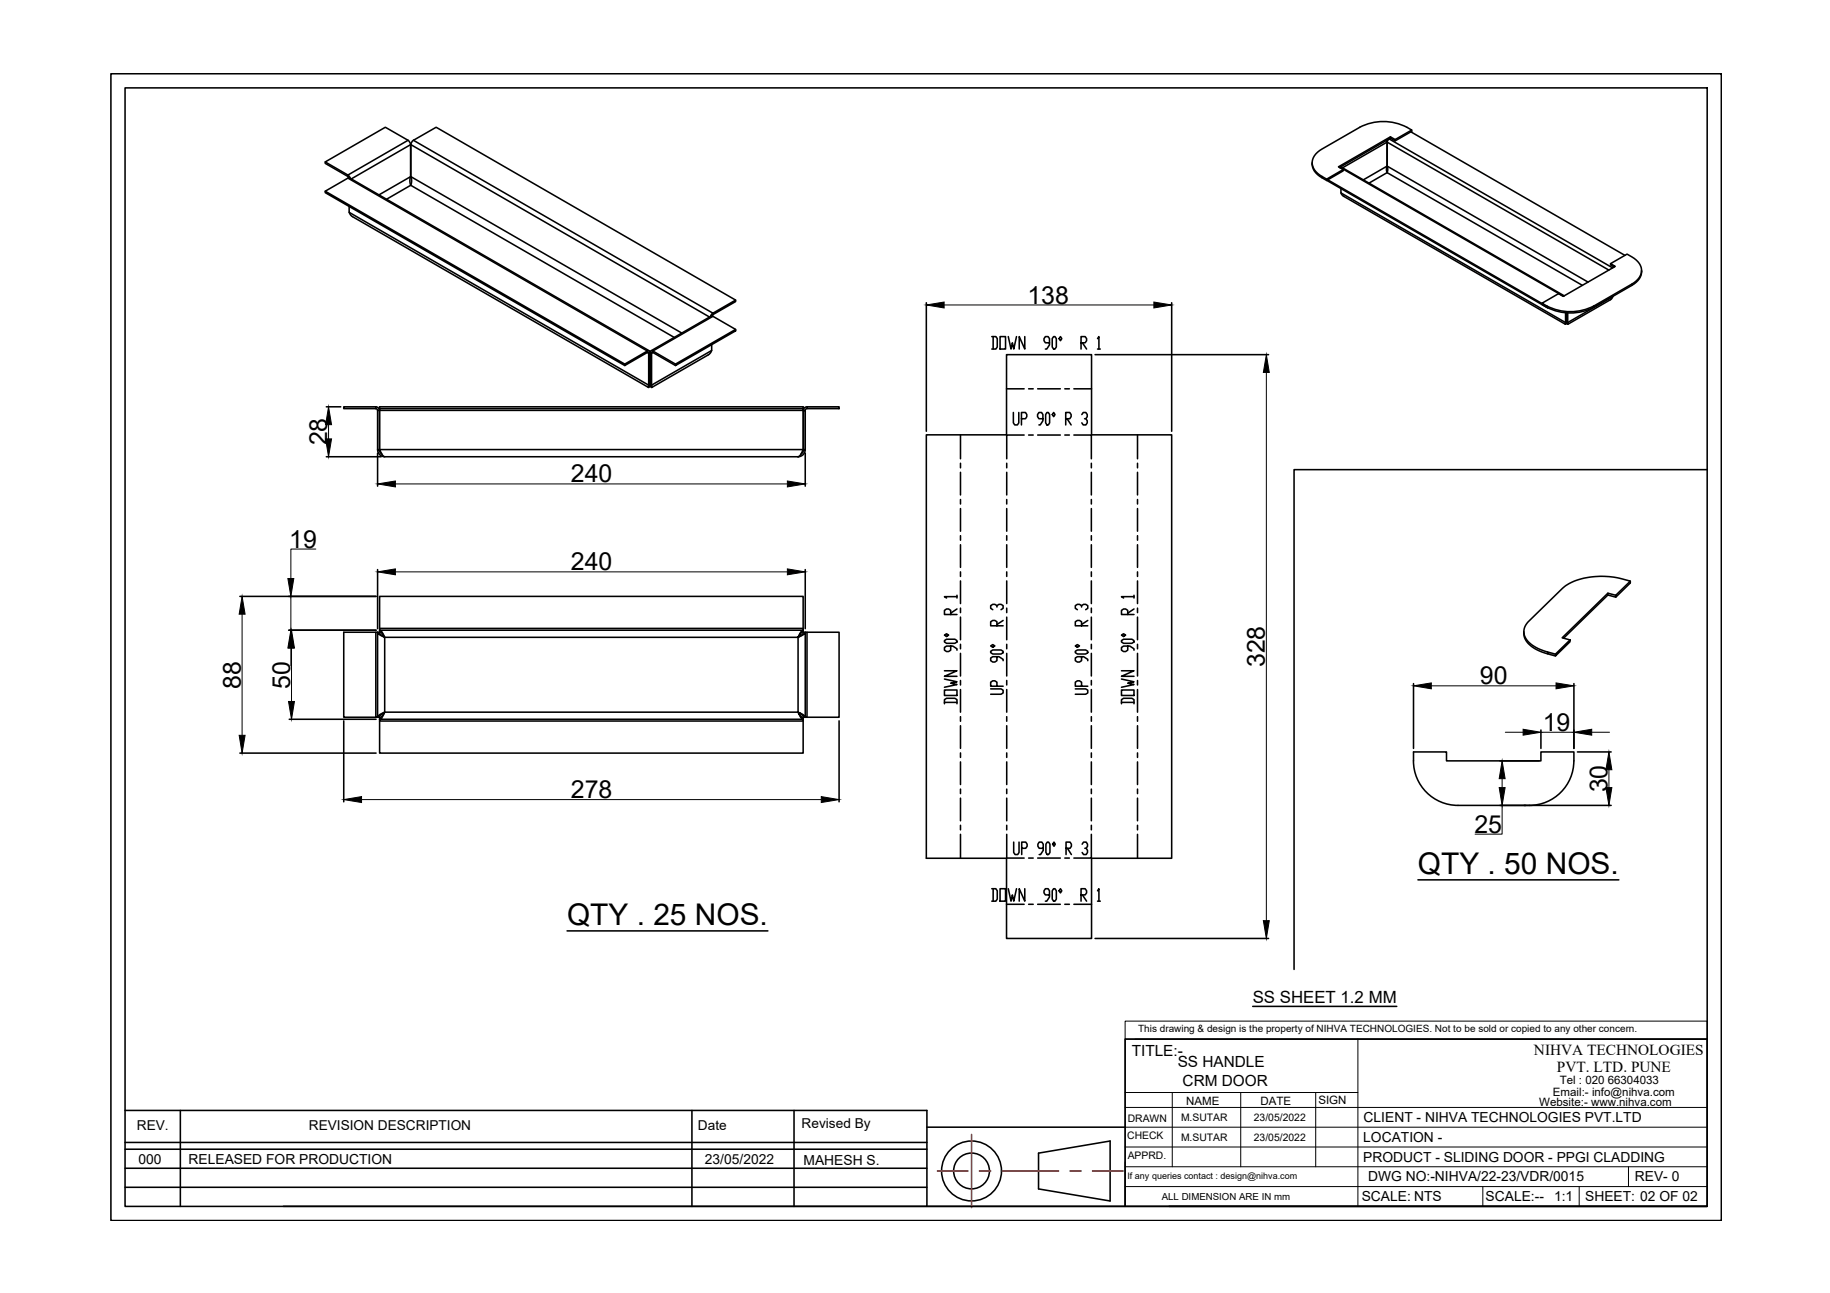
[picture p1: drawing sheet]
<svg xmlns="http://www.w3.org/2000/svg" width="297mm" height="210mm" viewBox="0 0 297 210" stroke-linecap="round" stroke-linejoin="round" font-family="sans-serif">
<!-- layer: 0 -->
<g fill="none" stroke="#000" stroke-width=".25">
<path d="M18 12h261.4v186.1h-261.4zM20.3 14.3h256.8v181.5h-256.8zM52.8 31l3.7-2.1 48.6 28.1M52.8 26.3v.2l3.7 2.1v-.2M56.5 28.6l.1 .3M56.5 28.4l.3 .5M56.5 28.9h.3l48.6 28M56.7 33.5v1l48.6 28-.1 .4 .3-.2M56.7 34.5l.5 .7 48 27.7M62.7 32.3l4-2.2 42.7 24.7M66.2 22.8l.2 .2 .2 .5M66.2 22.8l-3.7-2.1-9.7 5.6 3.7 2.1"/>
<path d="M66.2 22.8l-9.7 5.6M66.6 28.7a1.95 1.95 0 0 0 .1 1.4 1.87 1.87 0 0 0 0-1.4M66.6 23.5v5.2l-5.1 2.9M66.6 23.5l-9.6 5.5M66.7 23.5v5.2l44 25.4M66.7 23.5l48.5 28M67.1 22.8l-.2 .2-.2 .5M67.1 22.8l3.7-2.1 48.6 28M67.1 22.8l48.6 28M213 26.4a2.58 2.58 0 0 0 1.6 2.5M214.6 28.6v.3l36.6 21.1M215.3 29.1l2.7-1.6v.2l-2.7 1.6z"/>
<path d="M215.5 29.2l34.8 20.1M217.5 27.2l.2-.1 36.2 20.9M217.5 27.2l36.3 20.9M217.6 27.1h.1M217.7 30.6v.7l36.4 21.1v.2l.2-.1v-.2l-.1 .2 .1-.2M217.7 31.3l.4 .5 36 20.8M217.7 27l.1 .2M222.2 29.7l2.9-1.7 31.7 18.3M225 22.8l.1 .3M225.1 23.1l-.1 4.5 .1 .4 .2-.4-.1-.6M225.1 23.1l-7.2 4.1M225.1 27l-3.8 2.2"/>
<path d="M225.2 23.1v3.9M225.2 23.1l35.9 20.7M225.2 27l32.6 18.8M225.5 22.6l-.3 .5M225.7 22.2v.2l-8.2 4.8M226.5 22.7l-.8-.5-8.4 4.9 .7 .4M226.5 22.7l2.6-1.6a8.3 8.3 0 0 0-8.4-.4l-6.1 3.5a2.33 2.33 0 0 0-1.3 3.3l.9 .9 1.1 .7M226.5 22.9l-.8-.5-.2 .2 36.3 20.9M229 21.4l34.7 20.1M229.1 21.1v.2l-2.6 1.6v-.2M101.4 59.1l3.7-2.1v.2l-3.7 2.1zM101.4 59.1l-48.6-28.1v.3l48.6 28"/>
<path d="M105.1 57h.3l.1 .2M105.3 57.3l-.2-.1 .2 .1M105.3 57.3l.2-.1v5.2l-.2 .1zM105.5 57.2v5.2l.3 .1v-5.2M105.5 57.2l.3 .1M105.6 57.2l.1-.2h.3l3.6 2.1M105.8 57.2h.2l-.2 .1zM109.6 59.1l9.8-5.6v.2l-9.8 5.6zM115 57.6l-9.2 5.3M115.4 51.3h.3M115.4 51.3l-9.7 5.6M115.5 56v.9l-9.7 5.6v.4l-.3-.2"/>
<path d="M115.5 56.9l-.2 .4-.3 .3M115.7 50.8l-.4 .6M115.7 50.8l3.7-2.1v.3l-3.7 2.1M115.7 50.8v.3M115.7 51.1l-.2 .2M119.4 53.5l-3.7-2.1-9.7 5.6v.2l3.6 2.1M150.4 49.1v20.9M161 54.6h.6l.3 .4v1.3l-.3 .4h-.6M161.2 54.6v2.1M162.3 54.6h.9v2.1h-.9zM163.7 54.6l.4 2.1 .2-1.1 .2 1.1 .5-2.1M166.3 54.6v2.1l-.9-2.1v2.1"/>
<path d="M170.3 55.6h-.6l-.2-.3v-.3l.2-.4h.4l.2 .4v1l-.4 .7h-.2M171 54.6h.2l.3 .4v1.3l-.3 .4h-.2l-.2-.4v-1.3zM172.1 54.6l.2 .4-.2 .3-.2-.3zM175.5 55.6h.6l.3-.3v-.3l-.3-.4h-.6v2.1M175.7 55.6l.7 1.1M177.7 57.6h28.2M178.1 55l.3-.4v2.1M178.1 56.7h.5M190.2 49.1v20.9M250.3 49.2v.2l.8 .5M251.1 49.7l-.8-.5 2.7-1.5 .7 .4 8.5-4.9-.8-.4 2.7-1.5 .8 .4a2.32 2.32 0 0 1 1.2 3.3l-.5 .6-.7 .5-6.2 3.6M251.1 49.7v.2"/>
<path d="M251.1 49.7a8.3 8.3 0 0 0 7.6 0M251.1 49.9a8.3 8.3 0 0 0 7.6 0M251.2 50h.1M254.1 50.8v1.6l.2-.1v-1.5M254.3 52.5l.2 .1v-.2l7.3-4.3-.3 .5-7 4M254.3 50.8v1.5l.2 .1v-1.6M254.4 52.4l-.1-.1 .1 .2M258.7 49.7v.2M261.4 42.8v.2l.6 .3M264.9 46.1v.2l-6.2 3.6M266.5 43.9a2.56 2.56 0 0 1-1.6 2.4M53 66h2.3"/>
<path d="M53 74.1h8.9M55.8 66h5.2v.3h-5.2zM61 66a.58 .58 0 0 1 .6 .6M61 66.3l.3 .3M61.3 66.6h.3v6.4M61.3 66.6v6.4M61.3 73.6v5.3M61.6 66h68.8v.3h-68.8zM61.6 66.3v.3h68.8v-.3M61.6 73h68.8l-.2 .4a.89 .89 0 0 1-.7 .7h-67.1a1.5 1.5 0 0 1-.8-1.1zM62 73.7l-.3-.3-.1-.4h-.3a1.16 1.16 0 0 0 1.1 1.1M105.5 62.4l-.1 .2 .1-.2 .2 .2-.2-.2v.3"/>
<path d="M130 73.7l.3-.3 .1-.4h.3a1.16 1.16 0 0 1-1.2 1.1M130.4 66.6v6.4M130.4 73v-6.4h.3v6.4M130.7 73.6v5.3M131 66a.58 .58 0 0 0-.6 .6M131 66.3l-.3 .3M131 66h5.2v.3h-5.2zM150.4 70.6h13v-13h13.8v13h13v68.7h-13v13h-13.8v-13h-13zM155.9 70.6v3.9M155.9 75.2v.7M155.9 76.7v3.6M163.4 63.1h2.8"/>
<path d="M163.4 75.2v.7M163.4 76.7v3.6M164.5 67v1.6l.2 .4h.4l.3-.4v-1.6M165.8 68h.7l.2-.4v-.3l-.2-.3h-.7v2M166.2 70.6h-2.8v3.9M167 70.6h.7M167 63.1h.7M168.4 70.6h3.7M168.4 63.1h3.7M169.3 68h-.7l-.2-.4v-.3l.2-.3h.5l.2 .3v1l-.5 .7h-.2M169.9 67h.3l.2 .3v1.3l-.2 .4h-.3l-.2-.4v-1.3zM171 67l.2 .3-.2 .3-.2-.3z"/>
<path d="M172.8 70.6h.8M172.8 63.1h.8M173 68h.6l.3-.4v-.3l-.3-.3h-.6v2M173.2 68l.7 1M174.3 70.6h2.8v3.9M174.3 63.1h2.9M175.6 67.3l.2-.3h.5l.2 .3v.3l-.2 .4h-.3M176.3 68l.2 .3v.3l-.2 .4h-.5l-.2-.4M177.1 75.2v.7M177.1 76.7v3.6M184.6 70.6v3.9M184.6 75.2v.7"/>
<path d="M184.6 76.7v3.6M277.1 76.2h-67.1v81.2M38.9 96.8h22.1M61.3 92.5v9.6M130.7 92.5v9.6M154.3 99.8v-.7l-.3-.2h-.4l-.3 .2v.7h2M155.3 96.9h-2l.3 .2M155.3 98.9l-1 .6M155.3 96.6v.5M155.9 81.1v.7M155.9 82.6v3.6M155.9 87v.7"/>
<path d="M155.9 88.4v3.7M155.9 92.8v.8M155.9 94.3v3.7M155.9 98.7v.8M161.8 98.5v-.2l-.3-.2h-.4l-.3 .2v.5l.3 .2M161.8 98.3l.3-.2h.4l.3 .2v.5l-.3 .2M163.4 81.1v.7M163.4 82.6v3.6M163.4 87v.7M163.4 88.4v3.7M163.4 92.8v.8M163.4 94.3v3.7"/>
<path d="M163.4 98.7v.8M175.6 98.5v-.2l-.4-.2h-.3l-.4 .2v.5l.4 .2M175.6 98.3l.3-.2h.3l.4 .2v.5l-.4 .2M177.1 81.1v.7M177.1 82.6v3.6M177.1 87v.7M177.1 88.4v3.7M177.1 92.8v.8M177.1 94.3v3.7M177.1 98.7v.8M183 99.8v-.7l-.3-.2h-.3l-.4 .2v.7h2.1M184.1 96.9h-2.1l.4 .2"/>
<path d="M184.1 98.9l-1.1 .6M184.1 96.6v.5M184.6 81.1v.7M184.6 82.6v3.6M184.6 87v.7M184.6 88.4v3.7M184.6 92.8v.8M184.6 94.3v3.7M184.6 98.7v.8M261 96.3v.3l-7.2 7M261 96.6l1.3 .3M262.3 96.6l-1.3-.3-7.4 7.2 1.2 .4"/>
<path d="M262.3 96.6l2.3-2.3-1.3-.3a11.9 11.9 0 0 0-9.3 1.2l-5.8 5.6a2.34 2.34 0 0 0 .5 3.9l1 .6 1.5 .5M264.6 94.3v.3l-2.3 2.3v-.3M46.9 102.3h14.1M46.9 116.8h14.1M55.8 117v13.2M61 102.6h-5.2v13.8h5.2M61.3 102.6a1.5 1.5 0 0 0 1.1 .9v12.1l-.7 .5-.1 .3h-.3zM61.6 102h68.8v.3h-68.8v.3l.3 .1 .5 .8h67.1l.1-.3a1.21 1.21 0 0 1 .8-.9v.3l-.4 .2-.5 .7 .7-.5 .2-.4h.6v13.8h-.3v-13.8a.89 .89 0 0 1-.7 .7l-.5 .2v12.1l.7 .4 .2 .4h.3a1.5 1.5 0 0 0-1.2-.8h-67.1l-.1 .2a1.19 1.19 0 0 1-.7 1h68.8v.3h-68.8v-.6l.3-.2 .5-.7-.4 .2a.89 .89 0 0 0-.7 .6h-.3v-13.8h.6l.1 .3 .7 .6-.2-.5a.83 .83 0 0 0-.6-.7zM61.6 117.1v5.2h68.8v-5.2M61.6 102v-5.2h68.8v5.2M129.5 115.6l.5 .6 .4 .3v.3a.85 .85 0 0 1-.6-.7zM131 102.6h5.2v13.8h-5.2"/>
<path d="M136.2 117v13.2M153.3 114.2v-.6l.3-.2h1.4l.3 .2v.6M153.3 112h2v.9h-2zM153.3 110.2l2 .5-1 .2 1 .2-2 .5M153.3 108.9h2l-2 .9h2M153.3 104l.3-.2h1.4l.3 .2v.2l-.3 .2h-1.4l-.3-.2zM153.3 103.1l.3-.2 .4 .2-.4 .2zM153.3 114h2M154.3 104.9v.6l-.3 .3h-.4l-.3-.3v-.4l.3-.2h1.1l.6 .4v.2M155.9 100.2v3.7M155.9 104.6v.7M155.9 106.1v3.6"/>
<path d="M155.9 110.5v.7M155.9 111.9v3.7M155.9 116.3v.8M155.9 117.8v3.7M160.8 111.8h1.7l.3 .2v.5l-.3 .2h-1.7M160.8 105.7l.3-.2h1.4l.3 .2v.2l-.3 .3h-1.4l-.3-.3zM160.8 104.9l.3-.3 .4 .3-.4 .2zM161.8 111.4v-.7l-.3-.2h-.4l-.3 .2v.7h2M161.8 106.6v.7l-.3 .2h-.4l-.3-.2v-.5l.3-.2h1l.7 .4v.3M161.8 101.6v-.7l-.3-.2h-.4l-.3 .2v.7h2M162.8 100.7l-1 .7M163.4 100.2v3.7"/>
<path d="M163.4 104.6v.7M163.4 106.1v3.6M163.4 110.5v.7M163.4 111.9v3.7M163.4 116.3v.8M163.4 117.8v3.7M174.5 111.8h1.7l.4 .2v.5l-.4 .2h-1.7M174.5 105.7l.4-.2h1.3l.4 .2v.2l-.4 .3h-1.3l-.4-.3zM174.5 104.9l.4-.3 .3 .3-.3 .2zM175.6 111.4v-.7l-.4-.2h-.3l-.4 .2v.7h2.1M175.6 106.6v.7l-.4 .2h-.3l-.4-.2v-.5l.4-.2h1l.7 .4v.3M175.6 101.6v-.7l-.4-.2h-.3l-.4 .2v.7h2.1"/>
<path d="M176.6 100.7l-1 .7M177.1 100.2v3.7M177.1 104.6v.7M177.1 106.1v3.6M177.1 110.5v.7M177.1 111.9v3.7M177.1 116.3v.8M177.1 117.8v3.7M182 114.2v-.6l.4-.2h1.3l.4 .2v.6M182 112h2.1v.9h-2.1zM182 110.2l2.1 .5-1.1 .2 1.1 .2-2.1 .5M182 108.9h2.1l-2.1 .9h2.1"/>
<path d="M182 104l.4-.2h1.3l.4 .2v.2l-.4 .2h-1.3l-.4-.2zM182 103.1l.4-.2 .3 .2-.3 .2zM182 114h2.1M183 104.9v.6l-.3 .3h-.3l-.4-.3v-.4l.4-.2h1l.7 .4v.2M184.6 100.2v3.7M184.6 104.6v.7M184.6 106.1v3.6M184.6 110.5v.7M184.6 111.9v3.7M184.6 116.3v.8M184.6 117.8v3.7M229.4 111v10.5"/>
<path d="M247.3 102.6a3.1 3.1 0 0 0 2.1 2.8l1.8 .7M250.1 118.5v3M252.5 106.2l2.3-2.3v.3l-2.3 2.3zM252.5 106.2l-1.3-.4v.3l1.3 .4M255.5 111v10.5M38.9 122.3h22.1M155.9 122.2v.8M155.9 123.7v3.7M155.9 128.1v.7M155.9 129.6v3.6M155.9 134v.7M155.9 135.4v3.9"/>
<path d="M163.4 135.4v3.9h2.8M163.4 122.2v.8M163.4 123.7v3.7M163.4 128.1v.7M163.4 129.6v3.6M163.4 134v.7M164.5 136.7v1.7l.3 .3h.4l.2-.3v-1.7M165.8 137.7h.7l.2-.3v-.4l-.2-.3h-.7v2M167 139.3h.7M168.4 139.3h3.7M169.3 137.7h-.6l-.2-.3v-.4l.2-.3h.4l.2 .3v1l-.4 .7h-.2M170 136.7h.2l.2 .3v1.4l-.2 .3h-.2l-.2-.3v-1.4z"/>
<path d="M171.1 136.7l.2 .3-.2 .4-.2-.4zM172.8 139.3h.8M173 137.7h.7l.2-.3v-.4l-.2-.3h-.7v2M173.3 137.7l.6 1M175.7 137l.2-.3h.4l.2 .3v.4l-.2 .3h-.2M176.3 137.7l.2 .3v.4l-.2 .3h-.4l-.2-.3M177.1 135.4v3.9h-2.8M177.1 122.2v.8M177.1 123.7v3.7M177.1 128.1v.7M177.1 129.6v3.6M177.1 134v.7"/>
<path d="M184.6 122.2v.8M184.6 123.7v3.7M184.6 128.1v.7M184.6 129.6v3.6M184.6 134v.7M184.6 135.4v3.9M243.5 123.5h6.3M255.5 123.5a7.2 7.2 0 0 1-7.3 7.2M255.5 123.5v-1.4h-5.4v1.4h-15.3v-1.4h-5.4a7.6 7.6 0 0 0 4.2 8l2 .6h1.1h24.8M256 122.1h5.5M92 151.1h32.6M161 144.3h.6l.3 .3v1.4l-.3 .3h-.6"/>
<path d="M161.2 144.3v2M162.3 144.3h.9v2h-.9zM163.4 146.8h2.8M163.7 144.3l.4 2 .2-1 .2 1 .5-2M166.3 144.3v2l-.9-2v2M167 146.8h.7M168.4 146.8h3.7M170.3 145.3h-.6l-.2-.4v-.3l.2-.3h.4l.2 .3v1l-.4 .7h-.2M171 144.3h.2l.3 .3v1.4l-.3 .3h-.2l-.2-.3v-1.4zM172.1 144.3l.2 .3-.2 .3-.2-.3zM172.8 146.8h.8M174.3 146.8h2.9"/>
<path d="M175.5 145.3h.6l.3-.4v-.3l-.3-.3h-.6v2M175.7 145.3l.7 1M177.7 152.3h28.2M178.1 144.6l.3-.3v2M178.1 146.3h.5M230.2 142.8h32.6M182.6 168.7h94.5v27.1h-94.5zM203.3 163.4h23.4M20.3 180.3h130.2v15.5h-104.5M20.3 192.7h130.2M20.3 185.5h130.2M20.3 189.7h130.2"/>
<path d="M20.3 186.6h130.2M29.3 180.3v15.5M112.3 180.3v15.5M128.9 180.3v15.5M150.5 195.8h32.1M150.5 183h32.1M168.6 187.2l11.6-2v9.8l-11.6-2zM189.8 195.8h87.3"/>
<circle cx="157.7" cy="190.1" r="4.9"/>
<circle cx="157.7" cy="190.1" r="2.91"/>
</g>
<g fill="none" stroke="#000" stroke-width=".16">
<path d="M153.2 49.5h34.1M53.3 68.9v2.3M64.2 78.6h63.6M205.5 60.5v89M39.3 99.7v19.7M47.2 96.8v5.5M51.3 89.1h-4.1v4.8M64.2 92.8h63.6M47.2 105.2v2.9M47.3 105.2v8.7M232.3 111.3h20.3M244.3 118.9h2.9"/>
<path d="M250.1 118.9h5.4M258.4 118.9h2.8M58.7 129.8h74.6M243.8 130.7v4.7h-4.4M243.8 126.4v1.5M261.2 125v2.9M182.6 165.8h94.5v2.9h-94.5zM182.6 179.8h94.5M182.6 168.7v27.1M182.6 177.4h37.8M184.2 168.7h92.9M190.3 177.4v12"/>
<path d="M201.4 177.4v12M213.6 177.4v12M220.4 168.7v27.1M182.6 189.4h94.5M182.6 186.2h94.5M182.6 183h94.5M182.6 192.6h94.5M240.7 192.6v3.2M256.3 192.6v3.2M264.3 189.4v3.2"/>
</g>
<path d="M152.2 190.1h4.9M157.7 184.2v11.8M159 190.1h1.8M162.6 190.1h9.2M173.7 190.1h1.8M177.3 190.1h5" fill="none" stroke="#f00" stroke-width=".25"/>
<g fill="#000" stroke="#000" stroke-width=".16">
<path d="M150.4 49.5l2.8-.5v1zM187.3 49l2.9 .5-2.9 .5zM53.3 66l.5 2.9h-.9zM52.9 71.2h.9l-.5 2.9zM61.3 78.6l2.9-.5v.9zM127.8 78.1l2.9 .5-2.9 .4zM205.5 57.6l.5 2.9h-.9zM39.3 96.8l.5 2.9h-1zM46.7 93.9h1l-.5 2.9zM61.3 92.8l2.9-.4v.9zM127.8 92.4l2.9 .4-2.9 .5zM38.8 119.4h1l-.5 2.9z"/>
<path d="M47.2 102.3l.5 2.9h-1zM47.3 102.3l.5 2.9h-1zM46.8 113.9h1l-.5 2.9zM229.4 111.3l2.9-.4v.9zM247.2 118.4l2.9 .5-2.9 .4zM252.6 110.9l2.9 .4-2.9 .5zM255.5 118.9l2.9-.5v.9zM55.8 129.8l2.9-.5v1zM133.3 129.3l2.9 .5-2.9 .5zM243.8 123.5l.5 2.9h-1zM243.3 127.9h1l-.5 2.8zM261.2 122.1l.4 2.9h-.9z"/>
<path d="M260.7 127.9h.9l-.4 2.8zM205.1 149.5h.9l-.5 2.8z"/>
</g>
<g font-size="4.8">
<text x="230.2" y="141.8">QTY . 50 NOS.</text>
<text x="92" y="150.1">QTY . 25 NOS.</text>
</g>
<g font-size="4">
<text x="166.8" y="49.3">138</text>
<text x="53.1" y="72.3" transform="rotate(-90 53.1 72.3)">28</text>
<text x="92.7" y="78.3">240</text>
<text x="46.9" y="88.9">19</text>
<text x="92.7" y="92.6">240</text>
<text x="39.1" y="111.8" transform="rotate(-90 39.1 111.8)">88</text>
<text x="47.1" y="111.8" transform="rotate(-90 47.1 111.8)">50</text>
<text x="205.3" y="108.3" transform="rotate(-90 205.3 108.3)">328</text>
<text x="240.2" y="111.1">90</text>
<text x="250.4" y="118.6">19</text>
<text x="92.7" y="129.6">278</text>
<text x="260.9" y="128.6" transform="rotate(-90 260.9 128.6)">30</text>
<text x="239.3" y="135.2">25</text>
</g>
<text font-size="2.7" x="203.3" y="162.8">SS SHEET 1.2 MM</text>
<g font-size="2.5">
<text x="183.7" y="171.4">TITLE:-</text>
<text x="191.2" y="173.2">SS HANDLE</text>
<text x="249" y="171.3">NIHVA TECHNOLOGIES</text>
<text x="192" y="176.2">CRM DOOR</text>
<text x="252.7" y="174.1">PVT. LTD. PUNE</text>
</g>
<g font-size="2.2">
<text x="22.2" y="183.4">REV.</text>
<text x="50.1" y="183.4">REVISION DESCRIPTION</text>
<text x="113.3" y="183.4">Date</text>
<text x="130.1" y="183.2">Revised By</text>
<text x="221.3" y="185.4">LOCATION -</text>
<text x="221.3" y="182.2">CLIENT - NIHVA TECHNOLOGIES PVT.LTD</text>
<text x="22.5" y="189">000</text>
<text x="30.6" y="189">RELEASED FOR PRODUCTION</text>
<text x="114.4" y="189">23/05/2022</text>
<text x="130.4" y="189.1">MAHESH S.</text>
<text x="221.3" y="188.6">PRODUCT - SLIDING DOOR - PPGI CLADDING</text>
<text x="222.1" y="191.8">DWG NO:-NIHVA/22-23/VDR/0015</text>
<text x="265.4" y="191.8">REV- 0</text>
<text x="221" y="195">SCALE: NTS</text>
<text x="241.1" y="195">SCALE:--</text>
<text x="252.2" y="195">1:1</text>
<text x="257.3" y="195">SHEET: 02 OF 02</text>
</g>
<g font-size="1.9">
<text x="192.5" y="179.3">NAME</text>
<text x="204.6" y="179.4">DATE</text>
<text x="214" y="179.2">SIGN</text>
<text x="249.8" y="179.6">Website:- www.nihva.com</text>
<text x="252.1" y="177.8">Email:- info@nihva.com</text>
<text x="253.2" y="176">Tel : 020 66304033</text>
</g>
<g font-size="1.7">
<text x="183" y="184.9">CHECK</text>
<text x="183" y="182.1">DRAWN</text>
<text x="191.7" y="185.2">M.SUTAR</text>
<text x="191.7" y="182">M.SUTAR</text>
<text x="203.5" y="182">23/05/2022</text>
<text x="203.5" y="185.2">23/05/2022</text>
<text x="183" y="188.1">APPRD.</text>
</g>
<g font-size="1.6">
<text x="184.7" y="167.6">This drawing &amp; design is the property of NIHVA TECHNOLOGIES. Not to be sold or copied to any other concern.</text>
<text x="188.6" y="194.8">ALL DIMENSION ARE IN mm</text>
</g>
<text font-size="1.5" x="183" y="191.4">If any queries contact : design@nihva.com</text>
</svg>
